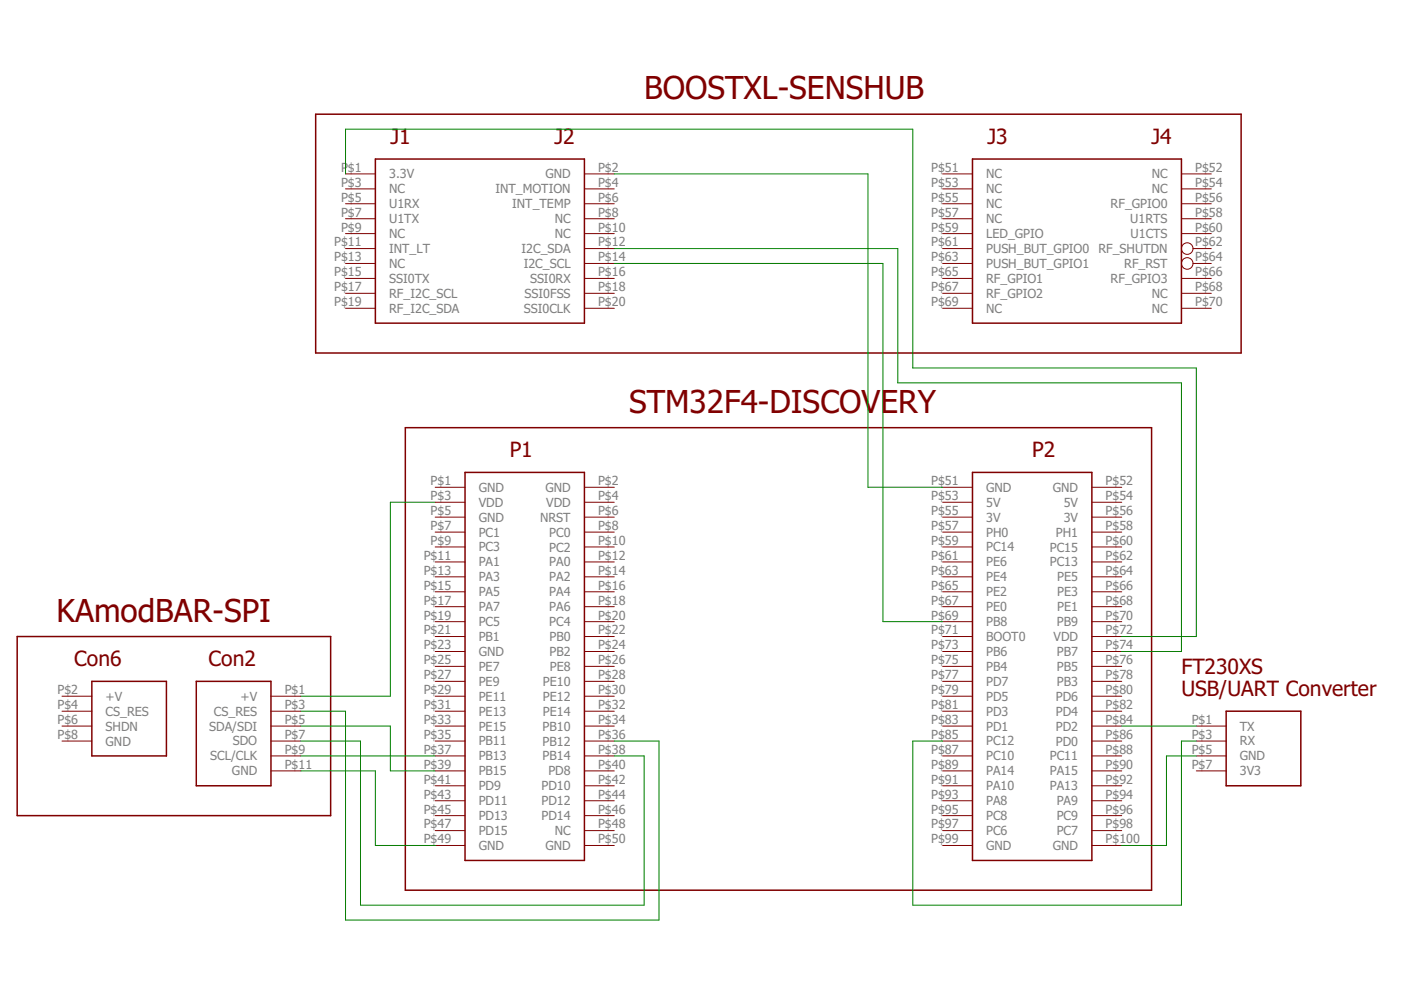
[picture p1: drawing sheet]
<svg xmlns="http://www.w3.org/2000/svg" width="297mm" height="210mm" viewBox="0 0 297 210" stroke-linecap="round" stroke-linejoin="round" font-family="sans-serif">
<path d="M66.9 24.2h196.2v50.6h-196.2zM79.6 33.7h44.3v34.8h-44.3zM206.2 33.7h44.3v34.8h-44.3zM85.9 90.7h158.3v98h-158.3zM98.6 100.2h25.3v82.2h-25.3zM206.2 100.2h25.3v82.2h-25.3zM3.6 135h66.5v37.9h-66.5zM19.5 144.5h15.8v15.8h-15.8zM41.6 144.5h15.8v22.1h-15.8zM260 150.8h15.8v15.8h-15.8z" fill="none" stroke="#800000" stroke-width=".32"/>
<g fill="none" stroke="#800000" stroke-width=".21">
<path d="M73.3 36.9h6.3M123.9 36.9h6.3M199.9 36.9h6.3M250.5 36.9h6.3M73.3 40h6.3M73.3 43.2h6.3M73.3 46.4h6.3M73.3 49.5h6.3M73.3 52.7h6.3M73.3 55.9h6.3M73.3 59h6.3M123.9 40h6.3"/>
<path d="M123.9 43.2h6.3M123.9 46.4h6.3M123.9 49.5h6.3M123.9 52.7h6.3M123.9 55.9h6.3M123.9 59h6.3M199.9 40h6.3M199.9 43.2h6.3M199.9 46.4h6.3M199.9 49.5h6.3M199.9 52.7h6.3M199.9 55.9h6.3"/>
<path d="M199.9 59h6.3M250.5 40h6.3M250.5 43.2h6.3M250.5 46.4h6.3M250.5 49.5h6.3M250.5 59h6.3M252.9 52.7h3.9M252.9 55.9h3.9M73.3 62.2h6.3M73.3 65.4h6.3M123.9 62.2h6.3M123.9 65.4h6.3"/>
<path d="M199.9 62.2h6.3M199.9 65.4h6.3M250.5 62.2h6.3M250.5 65.4h6.3M92.3 103.3h6.3M92.3 106.5h6.3M92.3 109.6h6.3M92.3 112.8h6.3M92.3 116h6.3M92.3 119.1h6.3M123.9 103.3h6.3M123.9 106.5h6.3"/>
<path d="M123.9 109.6h6.3M123.9 112.8h6.3M123.9 116h6.3M123.9 119.1h6.3M199.9 103.3h6.3M199.9 106.5h6.3M199.9 109.6h6.3M199.9 112.8h6.3M199.9 116h6.3M199.9 119.1h6.3M231.5 103.3h6.3M231.5 106.5h6.3"/>
<path d="M231.5 109.6h6.3M231.5 112.8h6.3M231.5 116h6.3M231.5 119.1h6.3M92.3 122.3h6.3M92.3 125.5h6.3M92.3 128.6h6.3M92.3 131.8h6.3M92.3 135h6.3M92.3 138.1h6.3M123.9 122.3h6.3M123.9 125.5h6.3"/>
<path d="M123.9 128.6h6.3M123.9 131.8h6.3M123.9 135h6.3M123.9 138.1h6.3M199.9 122.3h6.3M199.9 125.5h6.3M199.9 128.6h6.3M199.9 131.8h6.3M199.9 135h6.3M199.9 138.1h6.3M231.5 122.3h6.3M231.5 125.5h6.3"/>
<path d="M231.5 128.6h6.3M231.5 131.8h6.3M231.5 135h6.3M231.5 138.1h6.3M13.1 147.6h6.4M13.1 150.8h6.4M13.1 153.9h6.4M13.1 157.1h6.4M57.4 147.6h6.4M57.4 150.8h6.4M57.4 153.9h6.4M57.4 157.1h6.4"/>
<path d="M92.3 141.3h6.3M92.3 144.5h6.3M92.3 147.6h6.3M92.3 150.8h6.3M92.3 153.9h6.3M92.3 157.1h6.3M123.9 141.3h6.3M123.9 144.5h6.3M123.9 147.6h6.3M123.9 150.8h6.3M123.9 153.9h6.3M123.9 157.1h6.3"/>
<path d="M199.9 141.3h6.3M199.9 144.5h6.3M199.9 147.6h6.3M199.9 150.8h6.3M199.9 153.9h6.3M199.9 157.1h6.3M231.5 141.3h6.3M231.5 144.5h6.3M231.5 147.6h6.3M231.5 150.8h6.3M231.5 153.9h6.3M231.5 157.1h6.3"/>
<path d="M253.6 153.9h6.4M253.6 157.1h6.4M57.4 160.3h6.4M57.4 163.4h6.4M92.3 160.3h6.3M92.3 163.4h6.3M92.3 166.6h6.3M92.3 169.8h6.3M92.3 172.9h6.3M92.3 176.1h6.3M92.3 179.3h6.3M123.9 160.3h6.3"/>
<path d="M123.9 163.4h6.3M123.9 166.6h6.3M123.9 169.8h6.3M123.9 172.9h6.3M123.9 176.1h6.3M123.9 179.3h6.3M199.9 160.3h6.3M199.9 163.4h6.3M199.9 166.6h6.3M199.9 169.8h6.3M199.9 172.9h6.3M199.9 176.1h6.3"/>
<path d="M199.9 179.3h6.3M231.5 160.3h6.3M231.5 163.4h6.3M231.5 166.6h6.3M231.5 169.8h6.3M231.5 172.9h6.3M231.5 176.1h6.3M231.5 179.3h6.3M253.6 160.3h6.4M253.6 163.4h6.4"/>
<circle cx="251.7" cy="55.9" r="1.23"/>
<circle cx="251.7" cy="52.7" r="1.23"/>
</g>
<g fill="none" stroke="#008000" stroke-width=".21">
<path d="M73.3 36.9v-9.5h120.2v50.6h60.1v57h-15.8M130.2 36.9h53.8v66.4h15.9M130.2 52.7h60.2v28.5h60.1v56.9h-12.7M130.2 55.9h57v75.9h12.7M92.3 106.5h-9.5v41.1h-19M63.8 157.1h12.6v34.8h60.2v-31.6h-6.4M63.8 150.8h9.5v44.3h66.4v-38h-9.5M63.8 153.9h19v9.5h9.5M199.9 157.1h-6.4v34.8h57v-34.8h3.1M237.8 153.9h15.8M63.8 163.4h15.8v15.9h12.7M63.8 160.3h28.5"/>
<path d="M253.6 160.3h-6.3v19h-9.5"/>
</g>
<g font-size="6.7" fill="#800000">
<text x="136.6" y="21.1">BOOSTXL-SENSHUB</text>
<text x="133.4" y="87.5">STM32F4-DISCOVERY</text>
<text x="12" y="131.8">KAmodBAR-SPI</text>
</g>
<g font-size="4.5" fill="#800000">
<text x="82.8" y="30.6">J1</text>
<text x="117.6" y="30.6">J2</text>
<text x="209.3" y="30.6">J3</text>
<text x="244.1" y="30.6">J4</text>
<text x="108.1" y="97">P1</text>
<text x="218.8" y="97">P2</text>
<text x="15.7" y="141.3">Con6</text>
<text x="44.2" y="141.3">Con2</text>
<text x="250.5" y="142.9">FT230XS</text>
<text x="250.5" y="147.6">USB/UART Converter</text>
</g>
<g font-size="2.7" fill="#808080">
<text x="72.3" y="36.4">P</text>
<text x="72.3" y="39.6">P$3</text>
<text x="73.8" y="36.4">$1</text>
<text x="82.5" y="37.8">3.3V</text>
<text x="82.5" y="41">NC</text>
<text x="105" y="41">INT_MOTION</text>
<text x="115.6" y="37.8">GND</text>
<text x="126.8" y="39.6">P$4</text>
<text x="126.8" y="36.4">P$2</text>
<text x="197.4" y="36.4">P$51</text>
<text x="197.4" y="39.6">P$53</text>
<text x="209.1" y="37.8">NC</text>
<text x="209.1" y="41">NC</text>
<text x="244.2" y="41">NC</text>
<text x="244.2" y="37.8">NC</text>
<text x="253.4" y="39.6">P$54</text>
<text x="253.4" y="36.4">P$52</text>
<text x="72.3" y="45.9">P$7</text>
<text x="72.3" y="42.8">P$5</text>
<text x="82.5" y="47.3">U1TX</text>
<text x="82.5" y="44.2">U1RX</text>
<text x="108.6" y="44.2">INT_TEMP</text>
<text x="117.6" y="47.3">NC</text>
<text x="126.8" y="42.8">P$6</text>
<text x="126.8" y="45.9">P$8</text>
<text x="197.4" y="45.9">P$57</text>
<text x="197.4" y="42.8">P$55</text>
<text x="209.1" y="47.3">NC</text>
<text x="209.1" y="44.2">NC</text>
<text x="235.5" y="44.2">RF_GPIO0</text>
<text x="239.6" y="47.3">U1RTS</text>
<text x="253.4" y="42.8">P$56</text>
<text x="253.4" y="45.9">P$58</text>
<text x="70.8" y="52.3">P$11</text>
<text x="72.3" y="49.1">P$9</text>
<text x="82.5" y="50.5">NC</text>
<text x="82.5" y="53.6">INT_LT</text>
<text x="110.6" y="53.7">I2C_SDA</text>
<text x="117.6" y="50.5">NC</text>
<text x="126.8" y="49.1">P$10</text>
<text x="126.8" y="52.3">P$12</text>
<text x="197.4" y="49.1">P$59</text>
<text x="197.4" y="52.3">P$61</text>
<text x="209.1" y="50.5">LED_GPIO</text>
<text x="209.1" y="53.6">PUSH_BUT_GPIO0</text>
<text x="232.9" y="53.7">RF_SHUTDN</text>
<text x="239.7" y="50.5">U1CTS</text>
<text x="253.4" y="49.1">P$60</text>
<text x="253.4" y="52.3">P$62</text>
<text x="70.8" y="55.4">P$13</text>
<text x="70.8" y="58.6">P$15</text>
<text x="82.5" y="56.8">NC</text>
<text x="82.5" y="60">SSI0TX</text>
<text x="111" y="56.8">I2C_SCL</text>
<text x="112.4" y="60">SSI0RX</text>
<text x="126.8" y="55.4">P$14</text>
<text x="126.8" y="58.6">P$16</text>
<text x="197.4" y="55.4">P$63</text>
<text x="197.4" y="58.6">P$65</text>
<text x="209.1" y="56.8">PUSH_BUT_GPIO1</text>
<text x="209.1" y="60">RF_GPIO1</text>
<text x="235.5" y="60">RF_GPIO3</text>
<text x="238.4" y="56.8">RF_RST</text>
<text x="253.4" y="55.4">P$64</text>
<text x="253.4" y="58.6">P$66</text>
<text x="70.8" y="61.7">P$17</text>
<text x="70.8" y="64.9">P$19</text>
<text x="82.5" y="63.1">RF_I2C_SCL</text>
<text x="111.2" y="63.1">SSI0FSS</text>
<text x="126.8" y="61.7">P$18</text>
<text x="126.8" y="64.9">P$20</text>
<text x="197.4" y="61.7">P$67</text>
<text x="197.4" y="64.9">P$69</text>
<text x="209.1" y="63.1">RF_GPIO2</text>
<text x="244.2" y="63.1">NC</text>
<text x="253.4" y="61.7">P$68</text>
<text x="253.4" y="64.9">P$70</text>
<text x="82.5" y="66.3">RF_I2C_SDA</text>
<text x="111.1" y="66.3">SSI0CLK</text>
<text x="209.1" y="66.3">NC</text>
<text x="244.2" y="66.3">NC</text>
<text x="91.3" y="102.9">P$1</text>
<text x="91.3" y="106">P$3</text>
<text x="101.5" y="104.3">GND</text>
<text x="101.5" y="107.4">VDD</text>
<text x="115.6" y="104.3">GND</text>
<text x="115.8" y="107.4">VDD</text>
<text x="126.8" y="106">P$4</text>
<text x="126.8" y="102.9">P$2</text>
<text x="197.4" y="102.9">P$51</text>
<text x="197.4" y="106">P$53</text>
<text x="209.1" y="104.3">GND</text>
<text x="209.1" y="107.4">5V</text>
<text x="223.2" y="104.3">GND</text>
<text x="225.5" y="107.4">5V</text>
<text x="234.4" y="102.9">P$52</text>
<text x="234.4" y="106">P$54</text>
<text x="91.3" y="112.4">P$7</text>
<text x="91.3" y="109.2">P$5</text>
<text x="101.5" y="113.8">PC1</text>
<text x="101.5" y="110.6">GND</text>
<text x="114.5" y="110.6">NRST</text>
<text x="116.5" y="113.8">PC0</text>
<text x="126.8" y="109.2">P$6</text>
<text x="126.8" y="112.4">P$8</text>
<text x="197.4" y="109.2">P$55</text>
<text x="197.4" y="112.4">P$57</text>
<text x="209.1" y="110.6">3V</text>
<text x="209.1" y="113.8">PH0</text>
<text x="223.9" y="113.8">PH1</text>
<text x="225.5" y="110.6">3V</text>
<text x="234.4" y="109.2">P$56</text>
<text x="234.4" y="112.4">P$58</text>
<text x="89.8" y="118.7">P$11</text>
<text x="91.3" y="115.5">P$9</text>
<text x="101.5" y="116.9">PC3</text>
<text x="116.5" y="116.9">PC2</text>
<text x="126.8" y="115.5">P$10</text>
<text x="126.8" y="118.7">P$12</text>
<text x="197.4" y="115.5">P$59</text>
<text x="197.4" y="118.7">P$61</text>
<text x="209.1" y="116.9">PC14</text>
<text x="222.6" y="116.9">PC15</text>
<text x="234.4" y="115.5">P$60</text>
<text x="234.4" y="118.7">P$62</text>
<text x="89.8" y="121.9">P$13</text>
<text x="89.8" y="125">P$15</text>
<text x="101.5" y="120.1">PA1</text>
<text x="101.5" y="123.3">PA3</text>
<text x="116.5" y="120.1">PA0</text>
<text x="116.5" y="123.3">PA2</text>
<text x="126.8" y="121.9">P$14</text>
<text x="126.8" y="125">P$16</text>
<text x="197.4" y="121.9">P$63</text>
<text x="197.4" y="125">P$65</text>
<text x="209.1" y="120.1">PE6</text>
<text x="209.1" y="123.3">PE4</text>
<text x="222.6" y="120.1">PC13</text>
<text x="224.2" y="123.3">PE5</text>
<text x="234.4" y="121.9">P$64</text>
<text x="234.4" y="125">P$66</text>
<text x="89.8" y="128.2">P$17</text>
<text x="89.8" y="131.4">P$19</text>
<text x="101.5" y="126.4">PA5</text>
<text x="101.5" y="129.6">PA7</text>
<text x="116.5" y="126.4">PA4</text>
<text x="116.5" y="129.6">PA6</text>
<text x="126.8" y="128.2">P$18</text>
<text x="126.8" y="131.4">P$20</text>
<text x="197.4" y="128.2">P$67</text>
<text x="197.4" y="131.4">P$69</text>
<text x="209.1" y="126.4">PE2</text>
<text x="209.1" y="129.6">PE0</text>
<text x="224.2" y="126.4">PE3</text>
<text x="224.2" y="129.6">PE1</text>
<text x="234.4" y="128.2">P$68</text>
<text x="234.4" y="131.4">P$70</text>
<text x="89.8" y="134.5">P$21</text>
<text x="89.8" y="137.7">P$23</text>
<text x="101.5" y="132.7">PC5</text>
<text x="101.5" y="135.9">PB1</text>
<text x="116.5" y="132.8">PC4</text>
<text x="116.5" y="135.9">PB0</text>
<text x="126.8" y="134.5">P$22</text>
<text x="126.8" y="137.7">P$24</text>
<text x="197.4" y="134.5">P$71</text>
<text x="197.4" y="137.7">P$73</text>
<text x="209.1" y="132.7">PB8</text>
<text x="209.1" y="135.9">BOOT0</text>
<text x="223.4" y="135.9">VDD</text>
<text x="224.1" y="132.8">PB9</text>
<text x="234.4" y="134.5">P$72</text>
<text x="234.4" y="137.7">P$74</text>
<text x="89.8" y="140.8">P$25</text>
<text x="101.5" y="139.1">GND</text>
<text x="101.5" y="142.2">PE7</text>
<text x="116.5" y="139.1">PB2</text>
<text x="116.6" y="142.2">PE8</text>
<text x="126.8" y="140.8">P$26</text>
<text x="197.4" y="140.8">P$75</text>
<text x="209.1" y="139.1">PB6</text>
<text x="209.1" y="142.2">PB4</text>
<text x="224.1" y="139.1">PB7</text>
<text x="224.1" y="142.2">PB5</text>
<text x="234.4" y="140.8">P$76</text>
<text x="12.2" y="147.2">P$2</text>
<text x="22.4" y="148.6">+V</text>
<text x="51" y="148.6">+V</text>
<text x="60.4" y="147.2">P$1</text>
<text x="89.8" y="144">P$27</text>
<text x="89.8" y="147.2">P$29</text>
<text x="101.5" y="145.4">PE9</text>
<text x="101.5" y="148.6">PE11</text>
<text x="115.1" y="145.4">PE10</text>
<text x="115.1" y="148.6">PE12</text>
<text x="126.8" y="144">P$28</text>
<text x="126.8" y="147.2">P$30</text>
<text x="197.4" y="144">P$77</text>
<text x="197.4" y="147.2">P$79</text>
<text x="209.1" y="145.4">PD7</text>
<text x="209.1" y="148.6">PD5</text>
<text x="223.9" y="148.6">PD6</text>
<text x="224.1" y="145.4">PB3</text>
<text x="234.4" y="144">P$78</text>
<text x="234.4" y="147.2">P$80</text>
<text x="12.2" y="150.3">P$4</text>
<text x="12.2" y="153.5">P$6</text>
<text x="22.4" y="151.7">CS_RES</text>
<text x="22.4" y="154.9">SHDN</text>
<text x="44.4" y="154.9">SDA/SDI</text>
<text x="45.3" y="151.7">CS_RES</text>
<text x="60.4" y="150.3">P$3</text>
<text x="60.4" y="153.5">P$5</text>
<text x="89.8" y="150.3">P$31</text>
<text x="89.8" y="153.5">P$33</text>
<text x="101.5" y="151.7">PE13</text>
<text x="101.5" y="154.9">PE15</text>
<text x="115" y="154.9">PB10</text>
<text x="115.1" y="151.7">PE14</text>
<text x="126.8" y="150.3">P$32</text>
<text x="126.8" y="153.5">P$34</text>
<text x="197.4" y="150.3">P$81</text>
<text x="197.4" y="153.5">P$83</text>
<text x="209.1" y="151.7">PD3</text>
<text x="209.1" y="154.9">PD1</text>
<text x="223.9" y="151.7">PD4</text>
<text x="223.9" y="154.9">PD2</text>
<text x="234.4" y="150.3">P$82</text>
<text x="234.4" y="153.5">P$84</text>
<text x="252.7" y="153.5">P$1</text>
<text x="262.9" y="154.9">TX</text>
<text x="12.2" y="156.7">P$8</text>
<text x="22.4" y="158.1">GND</text>
<text x="44.6" y="161.2">SCL/CLK</text>
<text x="49.4" y="158.1">SDO</text>
<text x="60.4" y="156.7">P$7</text>
<text x="60.4" y="159.8">P$9</text>
<text x="89.8" y="156.7">P$35</text>
<text x="89.8" y="159.8">P$37</text>
<text x="101.5" y="158.1">PB11</text>
<text x="101.5" y="161.2">PB13</text>
<text x="115" y="158.1">PB12</text>
<text x="115" y="161.2">PB14</text>
<text x="126.8" y="156.7">P$36</text>
<text x="126.8" y="159.8">P$38</text>
<text x="197.4" y="156.7">P$85</text>
<text x="197.4" y="159.8">P$87</text>
<text x="209.1" y="158.1">PC12</text>
<text x="209.1" y="161.2">PC10</text>
<text x="222.6" y="161.2">PC11</text>
<text x="223.9" y="158.1">PD0</text>
<text x="234.4" y="156.7">P$86</text>
<text x="234.4" y="159.8">P$88</text>
<text x="252.7" y="156.7">P$3</text>
<text x="252.7" y="159.8">P$5</text>
<text x="262.9" y="158.1">RX</text>
<text x="262.9" y="161.2">GND</text>
<text x="49.2" y="164.4">GND</text>
<text x="60.4" y="163">P$11</text>
<text x="89.8" y="163">P$39</text>
<text x="89.8" y="166.2">P$41</text>
<text x="101.5" y="164.4">PB15</text>
<text x="101.5" y="167.6">PD9</text>
<text x="114.8" y="167.6">PD10</text>
<text x="116.3" y="164.4">PD8</text>
<text x="126.8" y="163">P$40</text>
<text x="126.8" y="166.2">P$42</text>
<text x="197.4" y="163">P$89</text>
<text x="197.4" y="166.2">P$91</text>
<text x="209.1" y="164.4">PA14</text>
<text x="209.1" y="167.6">PA10</text>
<text x="222.6" y="164.4">PA15</text>
<text x="222.6" y="167.6">PA13</text>
<text x="234.4" y="163">P$90</text>
<text x="234.4" y="166.2">P$92</text>
<text x="252.7" y="163">P$7</text>
<text x="262.9" y="164.4">3V3</text>
<text x="89.8" y="169.3">P$43</text>
<text x="89.8" y="172.5">P$45</text>
<text x="101.5" y="170.7">PD11</text>
<text x="101.5" y="173.9">PD13</text>
<text x="114.8" y="170.7">PD12</text>
<text x="114.8" y="173.9">PD14</text>
<text x="126.8" y="169.3">P$44</text>
<text x="126.8" y="172.5">P$46</text>
<text x="197.4" y="169.3">P$93</text>
<text x="197.4" y="172.5">P$95</text>
<text x="209.1" y="170.7">PA8</text>
<text x="209.1" y="173.9">PC8</text>
<text x="224" y="170.7">PA9</text>
<text x="224" y="173.9">PC9</text>
<text x="234.4" y="169.3">P$94</text>
<text x="234.4" y="172.5">P$96</text>
<text x="89.8" y="175.7">P$47</text>
<text x="89.8" y="178.8">P$49</text>
<text x="101.5" y="177">PD15</text>
<text x="117.6" y="177.1">NC</text>
<text x="126.8" y="175.7">P$48</text>
<text x="126.8" y="178.8">P$50</text>
<text x="197.4" y="175.7">P$97</text>
<text x="197.4" y="178.8">P$99</text>
<text x="209.1" y="177">PC6</text>
<text x="224" y="177.1">PC7</text>
<text x="234.4" y="175.7">P$98</text>
<text x="234.4" y="178.8">P$100</text>
<text x="101.5" y="180.2">GND</text>
<text x="115.6" y="180.2">GND</text>
<text x="209.1" y="180.2">GND</text>
<text x="223.2" y="180.2">GND</text>
</g>
</svg>
